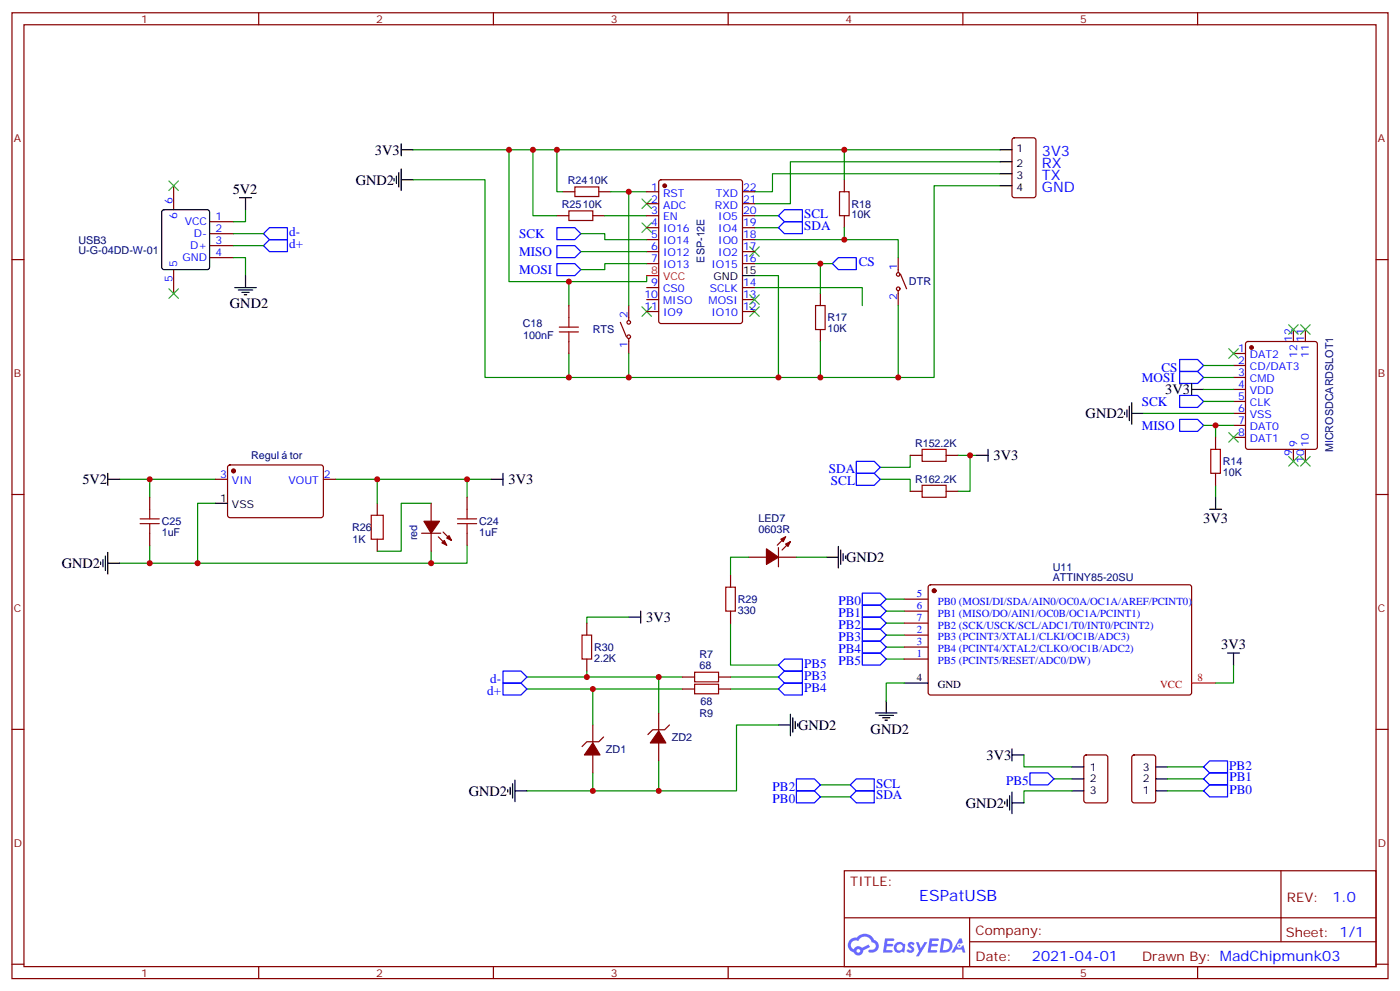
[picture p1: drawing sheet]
<svg xmlns="http://www.w3.org/2000/svg" width="412mm" height="292mm" viewBox="0 0 412 292" stroke-linecap="round" stroke-linejoin="round" font-family="sans-serif">
<g fill="none" stroke="#870000" stroke-width=".35">
<path d="M3.5 3.8h405.4v284.3h-405.4zM7.1 7.3h398.2v277.3h-398.2zM76.2 3.8v3.5M145.3 3.8v3.5M214.5 3.8v3.5M283.6 3.8v3.5M352.8 3.8v3.5M51.2 54.7v7M165.8 56.4h3.5M176.4 56.4h3.5M190.5 56.4h3.5M190.5 60h3.5"/>
<path d="M194.3 53.1l.4-.2h23.3l.7 .4v41.2l-.4 .7h-23.6l-.6-.4-.1-41.2zM218.7 56.4h3.5M218.7 60h3.5M248.7 52.9v3.5M298.3 40.8l.5-.2h5.6l.7 .4 .1 16.5-.5 .7h-5.9l-.6-.5-.1-16.4zM3.5 76.4h3.6M51.2 79.4v7M61.7 75.8h7.1M61.7 72.3h7.1M61.7 68.8h7.1M61.7 65.3h7.1M164 63.5h3.6"/>
<path d="M174.6 63.5h3.6M190.5 63.5h3.5M190.5 67h3.5M190.5 70.6h3.5M190.5 74.1h3.5M190.5 77.6h3.5M218.7 63.5h3.5M218.7 67h3.5M218.7 70.6h3.5M218.7 74.1h3.5M218.7 77.6h3.5M248.7 63.5v3.5"/>
<path d="M264.6 75.8v4.3M405.3 76.4h3.6M182.7 94.9l1.8 4.2M185.2 90v4.2M185.2 99.8v4.3M190.5 84.7h3.5M190.5 88.2h3.5M190.5 91.7h3.5M218.7 84.7h3.5M218.7 88.2h3.5M218.7 91.7h3.5M241.7 86.4v3.6"/>
<path d="M241.7 97v3.5M264.6 85.7v4.3M265.3 80.8l1.8 4.2M381 97v3.5M384.5 97v3.5M363.4 104.1h3.5M363.4 107.6h3.5M363.4 111.1h3.5M363.4 114.7h3.5M363.4 118.2h3.5M367.1 100.7l.5-.2h19.7l.7 .5 .1 30.6-.5 .6-20 .1-.7-.5v-30.6zM67.3 137.1l.4-.2h27.1l.4 .7v14.4l-.7 .4-27-.1-.5-.6v-14.1z"/>
<path d="M268.1 134.1h3.5M278.7 134.1h3.5M358.1 128.8v3.5M358.1 139.3v3.6M363.4 121.7h3.5M363.4 125.2h3.5M363.4 128.8h3.5M381 132.3v3.5M384.5 132.3v3.5M3.5 145.6h3.6M44.1 146.4v3.5M44.1 157v3.5"/>
<path d="M63.5 141.1h3.5M95.2 141.1h3.6M111.1 148.2v3.5M111.1 158.8v3.5M124.2 157h5.6M127 148.2v5.3M127 157v5.3M129.1 158l2.5 2.5M130.5 156.6l2.5 2.5M137.6 146.4v3.5M137.6 157v3.5M231.4 158l-2.4 2.5"/>
<path d="M232.8 159.5l-2.4 2.4M268.1 144.6h3.5M278.7 144.6h3.5M405.3 145.6h3.6M215.2 169.3v3.6M215.2 179.9v3.5M220.5 164h5.3M229.3 164h5.3M229.3 161.2v5.7M266.3 179.9h7.1M266.3 176.4h7.1M273.6 172.4l.5-.2h76.5l.4 .7-.1 31.3-.6 .4-76.5-.1-.4-.6v-31z"/>
<path d="M172.9 183.4v3.6M172.9 194v3.6M266.3 183.4h7.1M266.3 190.5h7.1M266.3 187h7.1M266.3 194h7.1M3.5 214.7h3.6M174.6 213.4v5.3M177.8 217l-1.4 1.4h-3.5l-1.5 1.4M194 209.9v5.3M194 218.7v5.3M197.2 213.4l-1.4 1.4h-3.5l-1.4 1.5"/>
<path d="M405.3 214.7h3.6M174.6 222.2v5.3M319.5 222.5l.5-.3h5.6l.7 .5v13l-.4 .6-5.9 .1-.7-.5v-12.9zM333.6 222.5l.5-.3h5.6l.7 .5v13l-.4 .6-5.9 .1-.7-.5v-12.9zM248.7 256.3h156.6v28.3h-156.6zM377.3 256.4v20.9M248.7 270.2h156.5M285.6 277.3h119.6M285.6 270.2v14.1M3.5 283.9h3.6M76.2 284.6v3.5M145.3 284.6v3.5"/>
<path d="M214.5 284.6v3.5M283.6 284.6v3.5M352.8 284.6v3.5M405.3 283.9h3.6"/>
<circle cx="185.2" cy="94.9" r=".53"/>
<circle cx="185.2" cy="99.1" r=".53"/>
<circle cx="264.6" cy="80.8" r=".53"/>
<circle cx="264.6" cy="85" r=".53"/>
</g>
<g fill="none" stroke="#000" stroke-width=".35">
<path d="M70.6 58.2h3.5M72.3 58.2v3.5M116.1 52.6v.7M116.8 51.9v2.1M117.5 50.8v4.2M118.2 52.9h3.5M118.2 42.3v3.6M118.2 49.7v6.4M118.2 44.1h3.5M294.6 44.1h3.5M294.6 47.6h3.5M294.6 51.2h3.5"/>
<path d="M294.6 54.7h3.5M47.9 61.9l.4-.2h12.7l.5 .2 .2 .5v16.3l-.2 .5-.5 .2h-12.7l-.5-.3-.2-.4v-16.3zM69.1 84.7h6.4M70.2 85.4h4.2M71.3 86.1h2.1M72 86.8h.7M72.3 81.1v3.6M218.7 81.1h3.5M332.7 119.6v4.2M333.4 118.5v6.4M351 114.7h3.5M351 112.9v3.5"/>
<path d="M31.7 139.3v3.6M148.2 139.3v3.6M287.5 134.1h3.5M291 132.3v3.5M331.3 121.4v.7M332 120.7v2.1M333.4 121.7h3.5M31.7 141.1h3.6M63.5 148.2h3.5M144.6 141.1h3.6M356.3 149.9h3.5M358.1 146.4v3.5"/>
<path d="M29.6 165.5v.7M30.3 164.7v2.2M31 163.7v4.2M31.7 165.8h3.6M31.7 162.6v6.4M188.7 179.9v3.5M243.4 164h3.5M246.9 160.9v6.3M247.6 161.9v4.3M248.4 163v2.1M249.1 163.7v.7M185.2 181.7h3.5"/>
<path d="M361.6 192.3h3.5M363.4 192.3v3.5M229.3 213.4h3.5M232.8 210.3v6.3M233.5 211.3v4.2M234.2 212.4v2.1M234.9 213.1v.7M257.9 209.9h6.3M258.9 210.6h4.3M260 211.3h2.1M260.7 212h.7M261.1 206.4v3.5"/>
<path d="M266.3 201.1h7.1M149.6 232.5v.7M150.3 231.8v2.1M151 230.7v4.2M151.7 232.8h3.5M151.7 229.7v6.3M296 236v.7M296.7 235.3v2.1M297.4 234.2v4.3M298.1 236.4h3.5M298.1 220.5v3.5M298.1 233.2v6.3"/>
<path d="M298.1 222.2h3.5M315.7 232.8h3.6M315.7 225.8h3.6M315.7 229.3h3.6M340.4 232.8h3.6M340.4 225.8h3.6M340.4 229.3h3.6"/>
</g>
<g fill="none" stroke="#3c3" stroke-width=".35">
<path d="M49.7 53.3l2.9 2.8M52.6 53.3l-2.9 2.8M189.1 58.6l2.8 2.8M191.9 58.6l-2.8 2.8M189.1 65.6l2.8 2.8M191.9 65.6l-2.8 2.8M220.8 72.7l2.9 2.8M223.7 72.7l-2.9 2.8M49.7 85l2.9 2.8M52.6 85l-2.9 2.8M189.1 90.3l2.8 2.8M191.9 90.3l-2.8 2.8"/>
<path d="M220.8 90.3l2.9 2.8M223.7 90.3l-2.9 2.8M379.6 95.6l2.8 2.8M382.4 95.6l-2.8 2.8M383.1 95.6l2.8 2.8M385.9 95.6l-2.8 2.8M361.9 102.7l2.9 2.8M364.8 102.7l-2.9 2.8M361.9 127.4l2.9 2.8M364.8 127.4l-2.9 2.8M379.6 134.4l2.8 2.8M382.4 134.4l-2.8 2.8"/>
<path d="M383.1 134.4l2.8 2.8M385.9 134.4l-2.8 2.8"/>
</g>
<g fill="none" stroke="#008700" stroke-width=".35">
<path d="M121.7 52.9h21.2v58.2h132.3v-56.4h19.4M121.7 44.1h172.9M149.9 44.1v38.8h40.6v-1.8M157 44.1v19.4h7M164 44.1v12.3h1.8M179.9 56.4h10.6M185.2 56.4v33.6M248.7 44.1v8.8M294.6 51.2h-67.1v5.2h-5.3M294.6 47.6h-61.8v12.4h-10.6M68.8 75.8h3.5v5.3M68.8 68.8h8.8"/>
<path d="M68.8 72.3h8.8M72.3 61.7v3.6h-3.5M178.2 63.5h12.3M222.2 77.6h19.5v8.8M222.2 67h7.1M222.2 63.5h7.1M248.7 67v3.6h-26.5M248.7 70.6h15.9v5.2M167.6 82.9v7.1M222.2 84.7h31.8v5.3M222.2 81.1h7.1v30M264.6 90v21.1"/>
<path d="M167.6 104.1v7M185.2 104.1v7M241.7 100.5v10.6M354.5 118.2h8.9M354.5 114.7h8.9M354.5 111.1h8.9M354.5 107.6h8.9M268.1 134.1v3.5h-8.8M282.2 134.1h5.3M285.8 134.1v10.5h-3.6M336.9 121.7h26.5M354.5 125.2h8.9"/>
<path d="M358.1 125.2v3.6M35.3 141.1h28.2M44.1 141.1v5.3M63.5 148.2h-5.3v17.6M98.8 141.1h38.8v5.3M111.1 141.1v7.1M127 148.2h-8.8v14.1h-7.1M137.6 141.1h7M259.3 141.1h8.8v3.5M358.1 142.9v3.5M44.1 160.5v5.3M127 162.3v3.5"/>
<path d="M137.6 160.5v5.3h-102.3M220.5 164h-5.3v5.3M234.6 164h8.8M261.1 179.9h5.2M261.1 176.4h5.2M155.2 199.3h45.9M172.9 197.6v1.7M185.2 181.7h-12.3v1.7M194 199.3v10.6M215.2 183.4v12.4h14.1M215.2 199.3h14.1M261.1 190.5h5.2"/>
<path d="M261.1 183.4h5.2M261.1 187h5.2M261.1 194h5.2M363.4 195.8v5.3h-5.3M155.2 202.8h45.9M174.6 202.8v10.6M215.2 202.8h14.1M229.3 213.4h-12.3v19.4h-61.8M266.3 201.1h-5.2v5.3M174.6 227.5v5.3M194 224v8.8M241.7 234.6h8.8"/>
<path d="M241.7 231.1h8.8M301.6 222.2v3.6h14.1M310.4 229.3h5.3M315.7 232.8h-14.1v3.6M344 229.3h10.5M344 232.8h10.5M344 225.8h10.5"/>
</g>
<g fill="none" stroke="#a10000" stroke-width=".35">
<path d="M169.3 55h7.1v2.9h-7.1zM247.3 56.4h2.8v7.1h-2.8zM167.6 62.1h7v2.8h-7zM240.2 90h2.9v7h-2.9zM271.6 132.3h7.1v3.5h-7.1zM356.7 132.3h2.8v7h-2.8zM41.3 154.2h5.6M41.3 152.8h5.6M44.1 149.9v2.9M44.1 154.2v2.8M109.4 151.7h3.5v7.1h-3.5zM134.8 154.2h5.6"/>
<path d="M134.8 152.8h5.6M137.6 149.9v2.9M137.6 154.2v2.8M271.6 142.9h7.1v3.5h-7.1zM213.8 172.9h2.8v7h-2.8zM171.4 187h2.9v7h-2.9z"/>
</g>
<g fill="none" stroke="#00f" stroke-width=".35">
<path d="M77.6 68.8l1.8-1.8h5.3v3.6h-5.3zM77.6 72.3l1.8-1.7h5.3v3.5h-5.3zM164 72.3h5.3l1.8 1.8-1.8 1.7h-5.3zM229.3 67l1.8-1.7h5.3v3.5h-5.3zM229.3 63.5l1.8-1.8h5.3v3.6h-5.3zM347.5 105.8h5.3l1.7 1.8-1.7 1.8h-5.3zM347.5 109.4h5.3l1.7 1.7-1.7 1.8h-5.3zM347.5 116.4h5.3l1.7 1.8-1.7 1.7h-5.3zM252.2 135.8h5.3l1.8 1.8-1.8 1.7h-5.3zM252.2 139.3h5.3l1.8 1.8-1.8 1.8h-5.3zM347.5 123.5h5.3l1.7 1.7-1.7 1.8h-5.3zM254 178.2h5.3l1.8 1.7-1.8 1.8h-5.3z"/>
<path d="M254 174.6h5.3l1.8 1.8-1.8 1.8h-5.3zM148.2 197.6h5.3l1.7 1.7-1.7 1.8h-5.3zM229.3 195.8l1.8-1.8h5.3v3.6h-5.3zM229.3 199.3l1.8-1.7h5.3v3.5h-5.3zM254 181.7h5.3l1.8 1.7-1.8 1.8h-5.3zM254 188.7h5.3l1.8 1.8-1.8 1.8h-5.3zM254 185.2h5.3l1.8 1.8-1.8 1.7h-5.3zM254 192.3h5.3l1.8 1.7-1.8 1.8h-5.3zM148.2 201.1h5.3l1.7 1.7-1.7 1.8h-5.3zM231.1 201.1h5.3v3.5h-5.3l-1.8-1.8zM234.6 232.8h5.3l1.8 1.8-1.8 1.8h-5.3zM234.6 229.3h5.3l1.8 1.8-1.8 1.7h-5.3z"/>
<path d="M250.5 231.1l1.7-1.8h5.3v3.5h-5.3zM252.2 232.8h5.3v3.6h-5.3l-1.7-1.8zM303.4 227.5h5.3l1.7 1.8-1.7 1.8h-5.3zM354.5 232.8l1.8-1.7h5.3v3.5h-5.3zM354.5 229.3l1.8-1.8h5.3v3.6h-5.3zM354.5 225.8l1.8-1.8h5.3v3.5h-5.3z"/>
</g>
<g fill="#870000" stroke="#870000" stroke-width=".35">
<path d="M130.9 159.1l.7 1.4-1.4-.7z"/>
<path d="M131.6 158.4l.7-.7 .7 1.4z"/>
<path d="M124.9 153.5h4.6l-2.5 3.5z"/>
<path d="M231.4 160.2l1.4-.7-.7 1.4z"/>
<path d="M230 158.8l1.4-.8-.7 1.5z"/>
<path d="M225.8 161.6l3.5 2.4-3.5 2.2z"/>
<path d="M174.6 218.7l2.1 3.5h-4.5z"/>
<path d="M194 215.2l2.1 3.5h-4.5z"/>
<circle cx="68.8" cy="138.6" r=".53"/>
<circle cx="275.2" cy="173.9" r=".53"/>
<circle cx="195.8" cy="54.7" r=".53"/>
<circle cx="368.7" cy="102.3" r=".53"/>
</g>
<path d="M190.5 81.1h3.5M351 201.1h7.1" fill="none" stroke="#f00" stroke-width=".35"/>
<g fill="#5487ff">
<path d="M267.7 277.5a1.22 1.22 0 0 1 1.7 .3l-.4 .6a.47 .47 0 0 0-.3-.4 .47 .47 0 0 0-.5 .1l.1 .3a1.14 1.14 0 0 1 .8 1.7 1.14 1.14 0 0 1-1.9 0l-.2-.2 .5-.5 .7 .4a.29 .29 0 0 0 .3-.2 .29 .29 0 0 0-.2-.4 1.04 1.04 0 0 1-.6-1.7z"/>
<path d="M260.7 276.3h2.4l.3 .2-.2 .5h-1.8l-.1 .9h1.5l.3 .3-.3 .4h-1.6l-.2 1.1 1.7 .1 .2 .3-.2 .3h-2.6z"/>
<path d="M273.8 276.3h2.4l.3 .2-.1 .5h-1.8l-.2 .9h1.6l.3 .3-.4 .4h-1.6l-.1 1.1 1.7 .1 .2 .3-.2 .3h-2.6z"/>
<path d="M282.6 276.3h.7l.3 1.2-.6 .3a.69 .69 0 0 0-1 .3 .69 .69 0 0 0 .4 1 .69 .69 0 0 0 .9-.6l.5-.3 .6 2.2h-.8l-.2-.9h-1.8l-.5 .9h-.8z"/>
<path d="M269.8 277.4h.8l.6 1.8 1.1-1.8h.9l-2.6 4.2h-.8l.9-1.6z"/>
<path d="M277.4 276.3l-.6 4.1h1.3a2.11 2.11 0 0 0 2.5-2.1 2.11 2.11 0 0 0-2.5-2zM278.1 277a1.39 1.39 0 0 1 1.7 1.4 1.39 1.39 0 0 1-1.8 1.3h-.3z"/>
<path d="M263.7 277.9a1.54 1.54 0 0 0-.1 2.1 1.54 1.54 0 0 0 2.2 .2l.6 .2 .3-2.3-.2-.2-.4-.1a1.49 1.49 0 0 0-2.4 .1zM264 278.9a.94 .94 0 0 1 1.8 0 .94 .94 0 0 1-1.8 0z"/>
<path d="M250.4 276.7a2.18 2.18 0 0 0 1.1 3.7 1.44 1.44 0 0 0 1.6 .9 1.44 1.44 0 0 0 1.2-1.5l2-1-.5-.7-1.9 .9a1.47 1.47 0 0 0-2.4 .5 1.39 1.39 0 0 1-.7-2 1.39 1.39 0 0 1 2-.4 2.12 2.12 0 0 1 2.2-1.3 2.12 2.12 0 0 1 1.9 1.6 1.14 1.14 0 0 1 1.1 1.5 1.14 1.14 0 0 1-1.7 .7 .43 .43 0 0 0-.5 .3 .43 .43 0 0 0 .4 .5 1.98 1.98 0 0 0 2.5-1.2 1.98 1.98 0 0 0-1.2-2.5 3.1 3.1 0 0 0-5.3-.7l-.9 .1zM252.3 280a.55 .55 0 0 1 1.1 0 .55 .55 0 0 1-1.1 0z"/>
<circle cx="282.6" cy="278.4" r=".26"/>
</g>
<path d="M164.7 96.3h5.7M164.7 97.7h5.7M167.6 93.5v2.8M167.6 97.7v2.8M204.6 197.9h7.1v2.8h-7.1zM204.6 201.4h7.1v2.9h-7.1z" fill="none" stroke="#a10000" stroke-width=".35"/>
<path d="M167.6 90v3.5M167.6 100.5v3.6M201.1 199.3h3.5M211.7 199.3h3.5M201.1 202.8h3.5M211.7 202.8h3.5" fill="none" stroke="#870000" stroke-width=".35"/>
<path d="M164 77.6h5.3l1.8 1.8-1.8 1.7h-5.3zM164 67h5.3l1.8 1.8-1.8 1.8h-5.3zM245.2 77.6l1.7-1.8h5.3v3.6h-5.3z" fill="none" stroke="#00f" stroke-width=".35"/>
<path d="M171.1 68.8h7.1v1.8h12.3M171.1 74.1h19.4M190.5 77.6h-12.3v1.8h-7.1M241.7 77.6h3.5" fill="none" stroke="#008700" stroke-width=".35"/>
<path d="M220.8 86.8l2.9 2.8M223.7 86.8l-2.9 2.8" fill="none" stroke="#3c3" stroke-width=".35"/>
<g fill="#c00">
<circle cx="358.1" cy="125.2" r=".88"/>
<circle cx="285.8" cy="134.1" r=".88"/>
<circle cx="137.6" cy="141.1" r=".88"/>
<circle cx="111.1" cy="141.1" r=".88"/>
<circle cx="44.1" cy="141.1" r=".88"/>
<circle cx="58.2" cy="165.8" r=".88"/>
<circle cx="44.1" cy="165.8" r=".88"/>
<circle cx="127" cy="165.8" r=".88"/>
<circle cx="194" cy="232.8" r=".88"/>
<circle cx="174.6" cy="232.8" r=".88"/>
<circle cx="174.6" cy="202.8" r=".88"/>
<circle cx="194" cy="199.3" r=".88"/>
<circle cx="172.9" cy="199.3" r=".88"/>
<circle cx="241.7" cy="111.1" r=".88"/>
<circle cx="149.9" cy="44.1" r=".88"/>
<circle cx="248.7" cy="44.1" r=".88"/>
<circle cx="229.3" cy="111.1" r=".88"/>
<circle cx="164" cy="44.1" r=".88"/>
<circle cx="157" cy="44.1" r=".88"/>
<circle cx="248.7" cy="70.6" r=".88"/>
<circle cx="264.6" cy="111.1" r=".88"/>
<circle cx="185.2" cy="111.1" r=".88"/>
<circle cx="185.2" cy="56.4" r=".88"/>
<circle cx="167.6" cy="111.1" r=".88"/>
<circle cx="241.7" cy="77.6" r=".88"/>
<circle cx="167.6" cy="82.9" r=".88"/>
</g>
<text font-size="4.6" fill="#00f" x="270.8" y="265.4">ESPatUSB</text>
<g font-size="4.2">
<text x="110.4" y="45.6">3V3</text>
<text x="68.5" y="57.1">5V2</text>
<text x="104.8" y="54.3">GND2</text>
<text x="67.7" y="90.8">GND2</text>
<text x="343.3" y="116.1">3V3</text>
<text x="319.8" y="123.2">GND2</text>
<text x="292.7" y="135.5">3V3</text>
<text x="24.3" y="142.5">5V2</text>
<text x="149.8" y="142.5">3V3</text>
<text x="354.4" y="153.9">3V3</text>
<text x="18.2" y="167.2">GND2</text>
<text x="249.2" y="165.5">GND2</text>
<text x="190.4" y="183.1">3V3</text>
<text x="359.7" y="191.2">3V3</text>
<text x="235.1" y="214.9">GND2</text>
<text x="256.5" y="216">GND2</text>
<text x="290.6" y="223.7">3V3</text>
<text x="138.1" y="234.3">GND2</text>
<text x="284.5" y="237.8">GND2</text>
</g>
<g font-size="4.2" fill="#00f">
<text x="306.9" y="45.9">3V3</text>
<text x="306.9" y="52.9">TX</text>
<text x="306.9" y="49.4">RX</text>
<text x="306.9" y="56.4">GND</text>
<text x="392.5" y="265.6">1.0</text>
<text x="304" y="283">2021-04-01</text>
</g>
<g font-size="3.9" fill="#00f">
<text x="236.9" y="64.3">SCL</text>
<text x="85.2" y="69.6">d-</text>
<text x="152.9" y="70.1">SCK</text>
<text x="236.9" y="67.8">SDA</text>
<text x="85.2" y="73.1">d+</text>
<text x="152.9" y="75.4">MISO</text>
<text x="152.9" y="80.6">MOSI</text>
<text x="253" y="78.4">CS</text>
<text x="336.4" y="112.4">MOSI</text>
<text x="342.1" y="109.4">CS</text>
<text x="336.4" y="119.5">SCK</text>
<text x="336.4" y="126.5">MISO</text>
<text x="244.2" y="139.3">SDA</text>
<text x="244.8" y="142.9">SCL</text>
<text x="247" y="178.2">PB0</text>
<text x="247" y="181.7">PB1</text>
<text x="247" y="185.2">PB2</text>
<text x="247" y="188.7">PB3</text>
<text x="236.9" y="196.6">PB5</text>
<text x="247" y="192.3">PB4</text>
<text x="247" y="195.8">PB5</text>
<text x="144.4" y="201.1">d-</text>
<text x="236.9" y="200.1">PB3</text>
<text x="236.9" y="203.6">PB4</text>
<text x="143.5" y="204.6">d+</text>
<text x="362.1" y="226.5">PB2</text>
<text x="227.6" y="232.8">PB2</text>
<text x="258.1" y="231.8">SCL</text>
<text x="296.4" y="231.1">PB5</text>
<text x="362.1" y="230.1">PB1</text>
<text x="362.1" y="233.6">PB0</text>
<text x="227.6" y="236.4">PB0</text>
<text x="258.1" y="235.4">SDA</text>
</g>
<g font-size="3.9" fill="#800">
<text x="250.5" y="260.9">TITLE:</text>
<text x="379.1" y="265.6">REV:</text>
<text x="287.4" y="275.1">Company:</text>
<text x="378.7" y="275.8">Sheet: 1/1</text>
<text x="287.4" y="282.8">Date:</text>
<text x="336.4" y="282.9">Drawn By: MadChipmunk03</text>
</g>
<g font-size="3.2" fill="#800">
<text x="41.6" y="6.8">1</text>
<text x="110.8" y="6.8">2</text>
<text x="179.9" y="6.8">3</text>
<text x="249.1" y="6.8">4</text>
<text x="318.2" y="6.8">5</text>
<text x="4.1" y="41.9">A</text>
<text x="405.9" y="41.9">A</text>
<text x="4.1" y="111">B</text>
<text x="405.9" y="111">B</text>
<text x="4.1" y="180.1">C</text>
<text x="405.9" y="180.1">C</text>
<text x="4.1" y="249.3">D</text>
<text x="405.9" y="249.3">D</text>
<text x="41.6" y="287.6">1</text>
<text x="110.8" y="287.6">2</text>
<text x="179.9" y="287.6">3</text>
<text x="249.1" y="287.6">4</text>
<text x="318.2" y="287.6">5</text>
</g>
<g font-size="3.2">
<text x="299.4" y="44.8">1</text>
<text x="299.4" y="49">2</text>
<text x="299.4" y="52.6">3</text>
<text x="299.4" y="56.1">4</text>
<text x="210.1" y="82.6">GND</text>
<text x="218.9" y="80.8">15</text>
<text x="64.8" y="147.8">1</text>
<text x="68.3" y="149.6">VSS</text>
<text x="270.1" y="200.4">4</text>
<text x="276.2" y="202.7">GND</text>
<text x="321" y="226.8">1</text>
<text x="336.6" y="226.8">3</text>
<text x="321" y="233.9">3</text>
<text x="321" y="230.4">2</text>
<text x="336.6" y="233.9">1</text>
<text x="336.6" y="230.4">2</text>
</g>
<g font-size="3.2" fill="#00f">
<text x="50.8" y="60" transform="rotate(-90 50.8 60)">6</text>
<text x="191.8" y="56.1">1</text>
<text x="191.8" y="59.6">2</text>
<text x="195.3" y="57.9">RST</text>
<text x="210.8" y="57.9">TXD</text>
<text x="218.9" y="59.6">21</text>
<text x="218.9" y="56.1">22</text>
<text x="52.2" y="64.5" transform="rotate(-90 52.2 64.5)">6</text>
<text x="63.5" y="64.9">1</text>
<text x="191.8" y="63.1">3</text>
<text x="195.3" y="61.4">ADC</text>
<text x="195.3" y="64.9">EN</text>
<text x="210.6" y="61.4">RXD</text>
<text x="211.6" y="64.9">IO5</text>
<text x="218.9" y="63.1">20</text>
<text x="54.4" y="66.3">VCC</text>
<text x="57.1" y="69.8">D-</text>
<text x="63.5" y="72">3</text>
<text x="63.5" y="68.4">2</text>
<text x="191.8" y="66.7">4</text>
<text x="191.8" y="70.2">5</text>
<text x="195.3" y="68.4">IO16</text>
<text x="195.3" y="72">IO14</text>
<text x="211.6" y="72">IO0</text>
<text x="211.6" y="68.4">IO4</text>
<text x="218.9" y="70.2">18</text>
<text x="218.9" y="66.7">19</text>
<text x="53.7" y="76.9">GND</text>
<text x="56" y="73.4">D+</text>
<text x="63.5" y="75.5">4</text>
<text x="191.8" y="73.7">6</text>
<text x="191.8" y="77.3">7</text>
<text x="195.3" y="75.5">IO12</text>
<text x="211.6" y="75.5">IO2</text>
<text x="218.9" y="77.3">16</text>
<text x="218.9" y="73.7">17</text>
<text x="50.8" y="83.2" transform="rotate(-90 50.8 83.2)">5</text>
<text x="52.2" y="78.7" transform="rotate(-90 52.2 78.7)">5</text>
<text x="195.3" y="79">IO13</text>
<text x="209.6" y="79">IO15</text>
<text x="264.2" y="79.4" transform="rotate(-90 264.2 79.4)">1</text>
<text x="189.8" y="87.8">10</text>
<text x="191.8" y="84.3">9</text>
<text x="195.3" y="86.1">CS0</text>
<text x="195.3" y="89.6">MISO</text>
<text x="208.7" y="89.6">MOSI</text>
<text x="209.1" y="86.1">SCLK</text>
<text x="218.9" y="87.8">13</text>
<text x="218.9" y="84.3">14</text>
<text x="264.2" y="88.4" transform="rotate(-90 264.2 88.4)">2</text>
<text x="184.9" y="93.5" transform="rotate(-90 184.9 93.5)">2</text>
<text x="189.8" y="91.4">11</text>
<text x="195.3" y="93.1">IO9</text>
<text x="209.6" y="93.1">IO10</text>
<text x="218.9" y="91.4">12</text>
<text x="380.6" y="100.5" transform="rotate(-90 380.6 100.5)">12</text>
<text x="384.2" y="100.5" transform="rotate(-90 384.2 100.5)">11</text>
<text x="184.9" y="102.6" transform="rotate(-90 184.9 102.6)">1</text>
<text x="364.7" y="103.7">1</text>
<text x="364.7" y="107.2">2</text>
<text x="368.2" y="105.5">DAT2</text>
<text x="382.1" y="105.3" transform="rotate(-90 382.1 105.3)">12</text>
<text x="385.6" y="105.3" transform="rotate(-90 385.6 105.3)">11</text>
<text x="364.7" y="110.8">3</text>
<text x="368.2" y="109">CD/DAT3</text>
<text x="368.2" y="112.5">CMD</text>
<text x="364.7" y="114.3">4</text>
<text x="364.7" y="117.8">5</text>
<text x="368.2" y="116.1">VDD</text>
<text x="368.2" y="119.6">CLK</text>
<text x="364.7" y="121.4">6</text>
<text x="364.7" y="124.9">7</text>
<text x="368.2" y="123.1">VSS</text>
<text x="364.7" y="128.4">8</text>
<text x="368.2" y="126.6">DAT0</text>
<text x="368.2" y="130.2">DAT1</text>
<text x="382.1" y="131.6" transform="rotate(-90 382.1 131.6)">9</text>
<text x="385.6" y="131.6" transform="rotate(-90 385.6 131.6)">10</text>
<text x="380.6" y="134.3" transform="rotate(-90 380.6 134.3)">9</text>
<text x="384.2" y="136.3" transform="rotate(-90 384.2 136.3)">10</text>
<text x="64.8" y="140.8">3</text>
<text x="68.3" y="142.5">VIN</text>
<text x="85" y="142.5">VOUT</text>
<text x="95.4" y="140.8">2</text>
<text x="270.1" y="179.2">6</text>
<text x="270.1" y="175.7">5</text>
<text x="276.2" y="178">PB0 (MOSI/DI/SDA/AIN0/OC0A/OC1A/AREF/PCINT0)</text>
<text x="270.1" y="182.7">7</text>
<text x="276.2" y="185">PB2 (SCK/USCK/SCL/ADC1/T0/INT0/PCINT2)</text>
<text x="276.2" y="181.5">PB1 (MISO/DO/AIN1/OC0B/OC1A/PCINT1)</text>
<text x="270.1" y="189.8">3</text>
<text x="270.1" y="186.3">2</text>
<text x="276.2" y="188.6">PB3 (PCINT3/XTAL1/CLKI/OC1B/ADC3)</text>
<text x="270.1" y="193.3">1</text>
<text x="276.2" y="192.1">PB4 (PCINT4/XTAL2/CLKO/OC1B/ADC2)</text>
<text x="276.2" y="195.6">PB5 (PCINT5/RESET/ADC0/DW)</text>
</g>
<g font-size="3.2" fill="#000080">
<text x="167.2" y="54.1">R2410K</text>
<text x="165.5" y="61.1">R2510K</text>
<text x="250.8" y="64.3">10K</text>
<text x="250.8" y="61.1">R18</text>
<text x="23.1" y="71.8">USB3</text>
<text x="23.1" y="74.8">U-G-04DD-W-01</text>
<text x="207.5" y="77.3" transform="rotate(-90 207.5 77.3)">ESP-12E</text>
<text x="267.8" y="84">DTR</text>
<text x="243.8" y="94.6">R17</text>
<text x="154" y="96.4">C18</text>
<text x="154.1" y="99.9">100nF</text>
<text x="174.6" y="98.2">RTS</text>
<text x="243.8" y="97.8">10K</text>
<text x="269.5" y="131.7">R152.2K</text>
<text x="73.9" y="135.2">Regul</text>
<text x="85.4" y="135.2">tor</text>
<text x="360.2" y="137">R14</text>
<text x="392.7" y="133.2" transform="rotate(-90 392.7 133.2)">MICROSDCARDSLOT1</text>
<text x="269.5" y="142.3">R162.2K</text>
<text x="360.2" y="140.1">10K</text>
<text x="47.6" y="154.6">C25</text>
<text x="141.1" y="154.6">C24</text>
<text x="223.4" y="153.8">LED7</text>
<text x="47.6" y="157.8">1uF</text>
<text x="103.7" y="156.4">R26</text>
<text x="103.8" y="159.9">1K</text>
<text x="122.8" y="159.1" transform="rotate(-90 122.8 159.1)">red</text>
<text x="141.1" y="157.8">1uF</text>
<text x="223.4" y="157">0603R</text>
<text x="310.1" y="171.1">ATTINY85-20SU</text>
<text x="310.1" y="168">U11</text>
<text x="217.3" y="177.5">R29</text>
<text x="217.3" y="180.7">330</text>
<text x="175" y="191.6">R30</text>
<text x="175" y="194.8">2.2K</text>
<text x="206" y="196.8">68</text>
<text x="206" y="193.7">R7</text>
<text x="206.3" y="207.5">68</text>
<text x="206" y="211">R9</text>
<text x="178.5" y="221.6">ZD1</text>
<text x="197.9" y="218.1">ZD2</text>
</g>
<g font-size="3.2" fill="#f00">
<text x="191.8" y="80.8">8</text>
<text x="195.3" y="82.6">VCC</text>
<text x="341.7" y="202.7">VCC</text>
<text x="352.8" y="200.4">8</text>
</g>
</svg>
